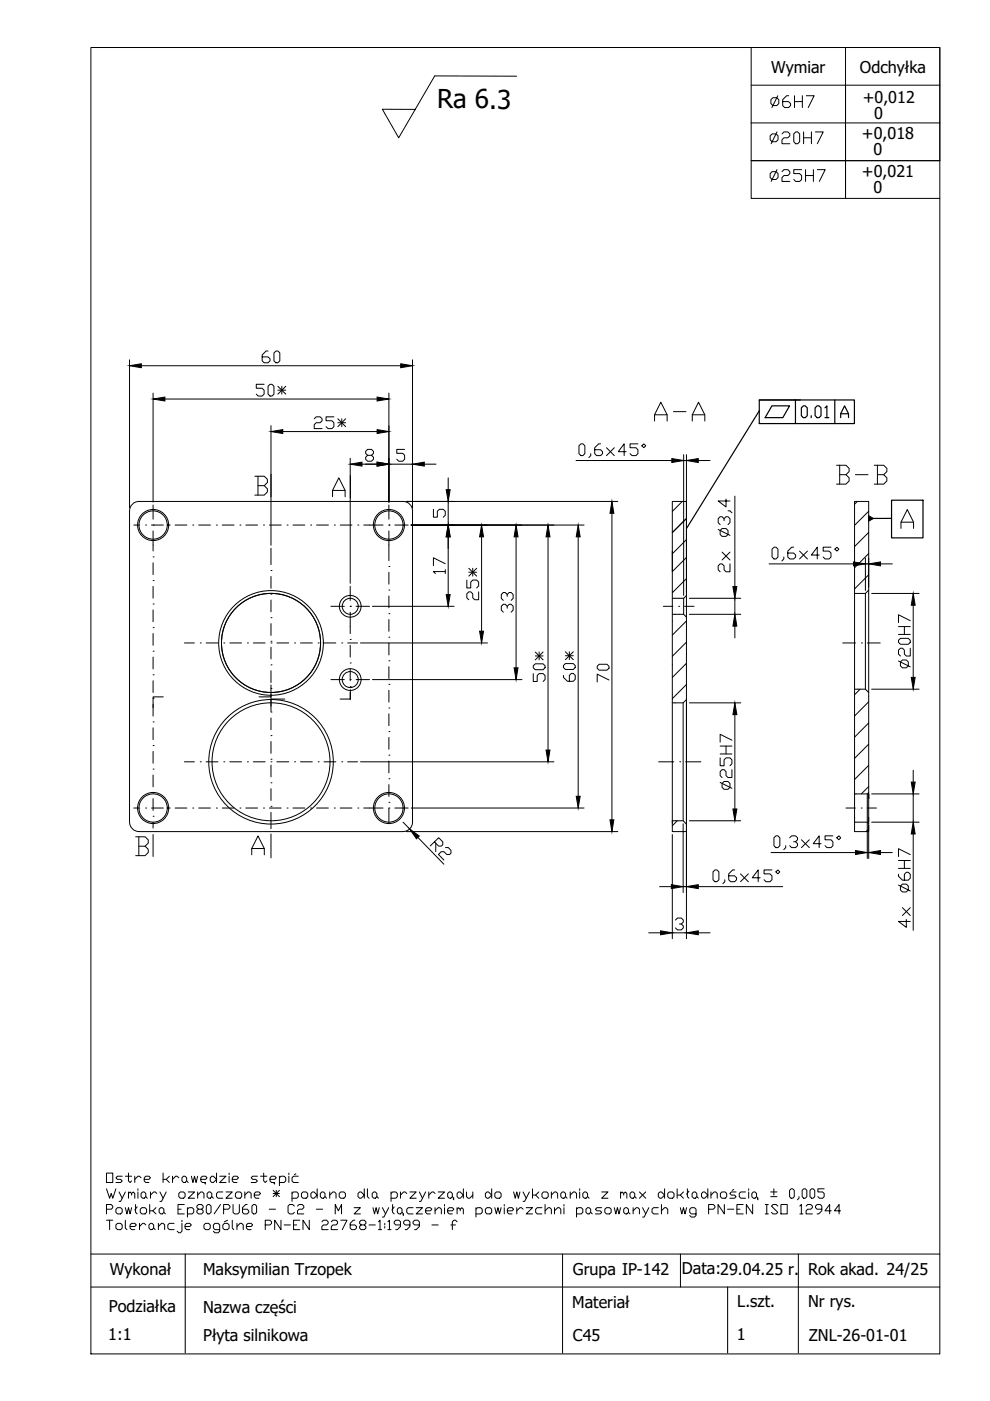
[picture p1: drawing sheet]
<svg xmlns="http://www.w3.org/2000/svg" width="210mm" height="297mm" viewBox="0 0 210 297" stroke-linecap="round" stroke-linejoin="round" font-family="sans-serif">
<!-- layer: tabelka -->
<g fill="none" stroke="#000" stroke-width=".21">
<path d="M159.3 10.1v16M159.3 18.1h40M179.3 18.1v24M179.3 10.1v24M159.3 26.1v8h40h-40M159.3 26.1h40M19.3 272.9h180M19.3 265.9h180M39.3 265.9v21M119.3 265.9v21M144.3 265.9v7M154.3 272.9v14"/>
<path d="M169.3 265.9v21"/>
</g>
<!-- layer: kontury -->
<path d="M19.3 10.1h180v277h-180zM142.5 130.2h.7M142.5 126.8h.7M145.5 126.3l-.6 .5v3.4l.6 .6M181.2 174.3h.3M181.2 168.3h.3M184.2 168l-.3 .3v6l.3 .3" fill="none" stroke="#000" stroke-width=".21"/>
<!-- layer: 0 -->
<g fill="none" stroke="#000" stroke-width=".21">
<path d="M199.3 10.1v24M159.3 34.1v8h40M179.3 34.1v8M142.5 117.4v-11.1h3v11.5M142.5 116.8v4.4M143.2 126.8h.8M143.2 130.2h.8M181.2 125.8h.7M184.2 125.1l-.7 .7v20.3l.7 .7M142.5 149h2.3M145.5 148.3l-.7 .7v25l.7 .7M181.2 146.1h2.3"/>
<path d="M144.8 174h-2.3v.5M181.2 173.3v.3M181.5 168.3h2.4M181.5 174.3h2.4M184.2 168.3v1v-1M184.2 173.3v1"/>
<circle cx="32.5" cy="111.3" r="3.3"/>
<circle cx="82.5" cy="111.3" r="3.3"/>
<circle cx="57.5" cy="136.3" r="11.1"/>
<circle cx="57.5" cy="136.3" r="10.5"/>
<circle cx="32.5" cy="171.3" r="3.3"/>
<circle cx="57.5" cy="161.5" r="13.2"/>
<circle cx="82.5" cy="171.3" r="3.3"/>
</g>
<!-- layer: opis -->
<g fill="none" stroke="#000" stroke-width=".21">
<path d="M22.6 248.7h1.3v2h-1.3zM22.6 252l.6 2 .4-1 .3 1 .7-2M22.6 256.4h1l.3-.4v-.3l-.3-.3h-1v2M22.6 258.7h1.3M23.2 258.7v2M24.6 256.4l.3-.4h.7l.3 .4v.6l-.3 .4h-.7l-.3-.4zM24.6 259.7l.3-.3h.7l.3 .3v.7l-.3 .3h-.7l-.3-.3zM25.2 252.7l.7 1.3M25.9 249.4h-1l-.3 .3 .3 .3h.7l.3 .4-.3 .3h-1M26.6 252.7l-1 2h-.4M26.6 256l.3 1.4 .3-1.4 .4 1.4 .3-1.4M26.6 258.7v1.7l.3 .3"/>
<path d="M26.6 249.4h1.3M27.2 248.7v1.7l.4 .3 .3-.3M27.2 253l.4-.3 .3 .3v.4M27.2 252.7v1.3M27.9 253l.3-.3 .4 .3v1M28.6 249.4v1.3M28.7 255.4v1.6l.4 .4M29.1 255.9l-.5 .6M29.2 252v.4M29.2 252.7v1.3M29.6 259.4v1.3M29.7 256.4l.4-.4h.6l.4 .4v.6l-.4 .4h-.6l-.4-.4z"/>
<path d="M29.9 249.7l-.3-.3h-.4l-.6 .6M29.9 253l.3-.3h.4l.3 .3v.7l-.3 .3h-.4l-.3-.3zM30.6 250h1l.3-.3-.3-.3h-.7l-.3 .3v.7l.3 .3h.7M30.9 259.7l-.3-.3h-.4l-.6 .6M30.9 253.7l.3 .3M31.7 255.4v2M31.9 259.4h.3l.4 .3v.7l-.4 .3h-.3l-.3-.3v-.7zM31.9 252.7v1.3M32.4 256.7l.7 .7M33.1 256l-.7 .7h-.7M33.2 253l-.3-.3h-.3l-.7 .7M33.6 259.4v1.3"/>
<path d="M33.7 256.4l.4-.4h.3l.3 .4v.6l-.3 .4h-.3l-.4-.4zM33.9 252.7l.7 1.3M34.6 248.7v2M34.7 257l.4 .4M35.2 252.7l-1 2h-.3M35.2 250l.7 .7M35.9 249.4l-.7 .6h-.6M36.6 249.4v1.3M36.9 259.4h-1l-.3 .3v.7l.3 .3h1M37.7 256.4h.7M37.9 249.7l-.3-.3h-.4l-.6 .6M37.9 253l.3-.3h.7l.3 .3v.7l-.3 .3h-.7l-.3-.3z"/>
<path d="M38.6 249.7l.3-.3h.3l.4 .3v.7l-.4 .3h-.3l-.3-.3zM38.6 259.4v1.6l-.4 .4h-.3l-.3-.4M38.6 258.7v.3M39.1 255.4h-1.4v2h1.4M39.6 250.4l.3 .3M39.7 256.4l.4-.4h.6l.4 .4v.6l-.4 .4h-1M39.7 256v2M39.9 252.7h1.3l-1.3 1.3h1.3M40.6 249.4l.3 1.3 .3-1.3 .4 1.3 .3-1.3M41.9 253.4l.7-.7h.3l.3 .3v1M41.9 252.7v1.3M42.1 256.4l-.4-.4v-.3l.4-.3h.6l.4 .3v.3l-.4 .4h-.6l-.4 .3v.3l.4 .4h.6l.4-.4v-.3l-.4-.3"/>
<path d="M42.6 250h1l.3-.3-.3-.3h-.7l-.3 .3v.7l.3 .3h.7l-.2 .2 .2 .1M43.6 259.4h.6l.4 .3v.7l-.4 .3h-.6l-.4-.3v-.7zM43.7 255.7l.4-.3h.3l.3 .3v1.3l-.3 .4h-.3l-.4-.4zM43.9 253l.3-.3h.4l.3 .3v.7l-.3 .3h-.4l-.3-.3zM44.6 249.7l.3-.3h.3l.7 .6-.7 .7h-.3l-.3-.3zM44.9 253.7l.3 .3M45.9 248.7v2M46.6 249.4h1.3l-1.3 1.3h1.3M46.7 255.4l-1.3 2M47.2 252.7h-1l-.3 .3v.7l.3 .3h1M47.4 256.4h1l.3-.4v-.3l-.3-.3h-1v2M47.6 259.4h.6l.4 .3v.7l-.4 .3h-.6l-.4-.3v-.7z"/>
<path d="M47.9 252.7h1.3l-1.3 1.3h1.3M48.2 258.7l-.6 .3M48.6 248.7v.3M48.6 249.4v1.3M49.2 250h1l.4-.3-.4-.3h-.6l-.4 .3v.7l.4 .3h.6M49.2 258.7v1.7l.4 .3M49.4 255.4v1.6l.3 .4h.7l.3-.4v-1.6M49.9 253l.3-.3h.7l.3 .3v.7l-.3 .3h-.7l-.3-.3zM50.2 259.4v1.3M51.9 253.4l.7-.7h.3l.3 .3v1M51.9 252.7v1.3M52.4 255.4h-.3l-.7 .6v1l.3 .4h.7l.3-.4v-.3l-.3-.3h-1"/>
<path d="M53.4 255.7l.3-.3h.4l.3 .3v1.3l-.3 .4h-.4l-.3-.4zM53.9 253.4h1l.3-.4-.3-.3h-.7l-.3 .3v.7l.3 .3h.7M54.6 249.4h-1l-.4 .3 .4 .3h.6l.4 .4-.4 .3h-1M55.2 249.4h1.4M55.9 248.7v1.7l.3 .3 .4-.3M56.2 259.7h1l.4-.3v-.4l-.4-.3h-1v2M57.1 256.4h1.3M57.2 250h1l.4-.3-.4-.3h-.6l-.4 .3v.7l.4 .3h.6l-.1 .2 .1 .1M57.9 253h1.3M57.9 252.4l1.3 1.3M58.6 252.4v1.3M59.2 249.7l.4-.3h.6l.4 .3v.7l-.4 .3h-1"/>
<path d="M59.2 249.4v2M59.2 252.4l-1.3 1.3M59.6 258.7v2l-1.4-2v2M60.2 259.7h1.4M61.2 248.7v.3M61.2 249.4v1.3M61.9 253l.3-.3h.7l.3 .3v.7l-.3 .3h-1M61.9 252.7v2M62.2 259.7h.7M62.4 255.7l-.3-.3h-.7l-.3 .3v1.3l.3 .4h.7l.3-.4M62.7 248.9l-.3 .1M63.1 255.7l.3-.3h.7l.3 .3v.3l-.3 .4h-.7l-.3 .3v.7h1.3"/>
<path d="M63.2 249.4h-1l-.3 .3v.7l.3 .3h1M63.6 258.7h-1.4v2h1.4M63.9 253l.3-.3h.7l.3 .3v.7l-.3 .3h-.7l-.3-.3zM65.6 258.7v2l-1.4-2v2M65.9 253l.3-.3h.4l.6 .7-.6 .6h-.4l-.3-.3zM67.1 256.4h1.3M67.2 252v2M67.9 253l.3-.3h.4l.3 .3v.7l-.3 .3h-.4l-.3-.3zM68.2 259l.4-.3h.6l.4 .3v.4l-.4 .3h-.6l-.4 .3v.7h1.4M68.9 253.7l.3 .3M69.9 253.4l.7-.7h.3l.3 .3v1M69.9 252.7v1.3"/>
<path d="M70.2 259l.4-.3h.6l.4 .3v.4l-.4 .3h-.6l-.4 .3v.7h1.4M71.1 257.4v-2l.6 1.3 .7-1.3v2M71.9 253l.3-.3h.7l.3 .3v.7l-.3 .3h-.7l-.3-.3zM72.2 258.7h1.4l-1 2M75.1 256h1.3l-1.3 1.4h1.3M75.2 258.7h-.3l-.7 .7v1l.4 .3h.6l.4-.3v-.4l-.4-.3h-1M75.9 253l.3-.3h.4l.6 .7-.6 .6h-.4l-.3-.3zM76.6 259.7l-.4-.3v-.4l.4-.3h.6l.4 .3v.4l-.4 .3h-.6l-.4 .3v.4l.4 .3h.6l.4-.3v-.4l-.4-.3M77.2 252v2M77.9 252v1.7l.3 .3M78.2 259.7h1.4M78.9 253l.3-.3h.4l.3 .3v.7l-.3 .3h-.4l-.3-.3z"/>
<path d="M79.1 256l.3 1.4 .3-1.4 .4 1.4 .3-1.4M79.9 253.7l.3 .3M80.2 259l.4-.3v2M81.1 256l.6 1.4M81.6 259.4v.3M82.2 259l.4-.3v2M82.4 256l-1 2h-.3M82.9 253l.3-.3h.7l.3 .3v.7l-.3 .3h-1M82.9 252.7v2M83.2 255.4v1.6l.4 .4M83.6 255.9l-.5 .6M84.2 256.4l.4-.4h.3l.3 .4v.6l-.3 .4h-.3l-.4-.4z"/>
<path d="M84.9 259.7h-1l-.3-.3v-.4l.3-.3h.7l.3 .3v1l-.7 .7h-.3M84.9 252.7v1.3M85.2 257l.4 .4-.2 .1 .2 .2M86.2 253l-.3-.3h-.3l-.7 .7M86.9 252.7h1.3l-1.3 1.3h1.3M86.9 259.7h-1l-.3-.3v-.4l.3-.3h.7l.3 .3v1l-.7 .7h-.3M87.6 256h-1l-.4 .4v.6l.4 .4h1M88.2 256h1.4l-1.4 1.4h1.4M88.9 259.7h-1l-.3-.3v-.4l.3-.3h.7l.3 .3v1l-.7 .7h-.3M88.9 252.7l.7 1.3M90.2 252.7l-1 2h-.3M90.2 256.7h1l.4-.3-.4-.4h-.6l-.4 .4v.6l.4 .4h.6"/>
<path d="M90.9 252.7v1.3M91.6 259.7h1.3M92.2 253l-.3-.3h-.3l-.7 .7M92.2 256.7l.7-.7h.3l.4 .4v1M92.2 256v1.4M92.9 252.7h1.3l-1.3 1.3h1.3M94.2 255.4v.3M94.2 256v1.4M94.9 253l.3-.3h.4l.3 .3v.7l-.3 .3h-.4l-.3-.3zM94.9 256.7h1l.3-.3-.3-.4h-.7l-.3 .4v.6l.3 .4h.7M95.6 259.7h1M95.9 253.7l.3 .3-.1 .2 .1 .2"/>
<path d="M96.9 253l.3-.3h.4l.6 .7-.6 .6h-.4l-.3-.3zM96.9 256.4l.3-.4 .4 .4v.3M96.9 259l-.3-.3h-.4l-.3 .3v1.7M96.9 256v1.4M97.6 256.4l.3-.4 .3 .4v1M98.2 252v2M98.9 252.7v1l.3 .3h.4l.6-.6M100.2 252.7v1.3M100.9 256.4l.3-.4h.7l.3 .4v.6l-.3 .4h-1M100.9 256v2M102.9 253l.3-.3h.4l.6 .7-.6 .6h-.4l-.3-.3zM102.9 256.4l.3-.4h.7l.3 .4v.6l-.3 .4h-.7l-.3-.4z"/>
<path d="M104.2 252v2M104.9 253l.3-.3h.7l.3 .3v.7l-.3 .3h-.7l-.3-.3zM104.9 256l.3 1.4 .4-1.4 .3 1.4 .3-1.4M106.9 255.4v.3M106.9 256v1.4M107.6 256.7h1l.3-.3-.3-.4h-.7l-.3 .4v.6l.3 .4h.7M108.9 252.7l.3 1.3 .4-1.3 .3 1.3 .3-1.3M109.6 256v1.4M110.9 256.4l-.3-.4h-.4l-.6 .7M110.9 252.7l.7 1.3M111.6 256h1.3l-1.3 1.4h1.3M112.2 252.7l-1 2h-.3"/>
<path d="M112.9 252v2M113.6 253.4l.6 .6M114.2 252.7l-.6 .7h-.7M114.9 253l.3-.3h.7l.3 .3v.7l-.3 .3h-.7l-.3-.3zM114.9 256h-1l-.3 .4v.6l.3 .4h1M115.6 256.7l.6-.7h.4l.3 .4v1M115.6 255.4v2M116.9 253.4l.7-.7h.3l.3 .3v1M116.9 252.7v1.3M117.6 256.7l.6-.7h.4l.3 .4v1M117.6 256v1.4M118.9 253l.3-.3h.4l.3 .3v.7l-.3 .3h-.4l-.3-.3z"/>
<path d="M119.6 255.4v.3M119.6 256v1.4M119.9 253.7l.3 .3M120.9 253.4l.7-.7h.3l.3 .3v1M120.9 252.7v1.3M122.2 256.4l.4-.4h.6l.4 .4v.6l-.4 .4h-1M122.2 256v2M122.9 252v.4M122.9 252.7v1.3M123.6 253l.3-.3h.3l.4 .3v.7l-.4 .3h-.3l-.3-.3zM124.2 256.4l.4-.4h.3l.3 .4v.6l-.3 .4h-.3l-.4-.4zM124.6 253.7l.3 .3"/>
<path d="M125.2 257l.4 .4M127.6 252.7h1.3l-1.3 1.3h1.3M127.6 256h-1l-.4 .4 .4 .3h.6l.4 .3-.4 .4h-1M128.2 256.4l.4-.4h.6l.4 .4v.6l-.4 .4h-.6l-.4-.4zM130.2 256l.4 1.4 .3-1.4 .3 1.4 .4-1.4M131.6 253l.3-.3 .3 .3v.4M131.6 252.7v1.3M132.2 253l.4-.3 .3 .3v1M132.2 256.4l.4-.4h.3l.3 .4v.6l-.3 .4h-.3l-.4-.4zM133.2 257l.4 .4M133.6 253l.3-.3h.3l.4 .3v.7l-.4 .3h-.3l-.3-.3zM134.2 256.7l.7-.7h.3l.4 .4v1"/>
<path d="M134.2 256v1.4M134.6 253.7l.3 .3M135.6 252.7l1.3 1.3M136.2 256l.7 1.4M136.9 252.7l-1.3 1.3M137.6 256l-1 2h-.4M139.6 253l.3-.3h.3l.7 .7-.7 .6h-.3l-.3-.3zM139.6 256h-1l-.4 .4v.6l.4 .4h1M140.2 256.7l.7-.7h.3l.4 .4v1M140.2 255.4v2M140.9 252v2M141.6 253l.3-.3h.7l.3 .3v.7l-.3 .3h-.7l-.3-.3z"/>
<path d="M143.6 252v2M144.2 256l.4 1.4 .3-1.4 .3 1.4 .4-1.4M144.2 253.4l.7 .6M144.9 252.7l-.7 .7h-.6M145.7 252v1.7l.4 .3M146.1 252.5l-.5 .7M146.7 253l.4-.3h.3l.3 .3v.7l-.3 .3h-.3l-.4-.3zM147.6 257.4h-1l-.4-.4v-.6l.4-.4h.6l.4 .4v1.3l-.4 .3h-.6l-.4-.3M147.7 253.7l.4 .3M148.7 253l.4-.3h.3l.7 .7-.7 .6h-.3l-.4-.3zM150.1 252v2M150.2 256.4h1l.4-.4v-.3l-.4-.3h-1v2"/>
<path d="M150.7 253.4l.7-.7h.3l.4 .3v1M150.7 252.7v1.3M152.7 253l.4-.3h.6l.4 .3v.7l-.4 .3h-.6l-.4-.3zM153.6 255.4v2l-1.4-2v2M154.2 256.4h1.4M155.6 252.2l-.4 .2M156.1 252.7h-1l-.4 .3 .4 .4h.6l.4 .3-.4 .3h-1M156.2 256.4h.7M157.6 255.4h-1.4v2h1.4M158.1 252.7h-1l-.4 .3v.7l.4 .3h1M158.7 252v.4M158.7 252.7v1.3"/>
<path d="M159.4 253l.3-.3h.4l.3 .3v.7l-.3 .3h-.4l-.3-.3zM159.6 255.4v2l-1.4-2v2M160.4 253.7l.3 .3-.1 .2 .1 .2M162.2 257.4h.7M162.2 255.4h.7M162.6 255.4v2M163.4 253.7h1.3M163.4 252.7h1.3M164.1 252v1.4M164.9 255.7l-.3-.3h-.7l-.3 .3 1.3 1.3-.3 .4h-.7l-.3-.4M165.6 255.4h1.3v2h-1.3zM167.4 252.4l.3-.4h.4l.3 .4v1.3l-.3 .3h-.4l-.3-.3z"/>
<path d="M169.4 253.7v.3l-.3 .4M169.6 255.7l.3-.3v2M169.6 257.4h.6M170.1 252.4l.3-.4h.3l.4 .4v1.3l-.4 .3h-.3l-.3-.3zM170.9 255.7l.3-.3h.7l.3 .3v.3l-.3 .4h-.7l-.3 .3v.7h1.3M171.7 252.4l.4-.4h.3l.3 .4v1.3l-.3 .3h-.3l-.4-.3zM174.2 256.4h-1l-.3-.4v-.3l.3-.3h.7l.3 .3v1l-.6 .7h-.4M174.7 252h-1.3v.7h1l.3 .3v.7l-.3 .3h-.7l-.3-.3M176.2 256.7h-1.3l1-1.3v2M178.2 256.7h-1.3l1-1.3v2M27.6 260h1l.3-.3-.3-.3h-.7l-.3 .3v.7l.3 .3h.7M32.6 260.4l.3 .3"/>
<path d="M33.6 260l.6-.6h.4l.3 .3v1M39.2 260h1l.4-.3-.4-.3h-.6l-.4 .3v.7l.4 .3h.6M46.6 260.7h-1l-.4-.3v-.7l.4-.3h.6l.4 .3v1.3l-.4 .4h-.6l-.4-.4M50.2 260l.7-.6h.3l.4 .3v1M52.2 260h1l.4-.3-.4-.3h-.6l-.4 .3v.7l.4 .3h.6M80.2 260.7h.7M81.6 260v.4M82.2 260.7h.7"/>
</g>
<!-- layer: Visible (ANSI) -->
<g fill="none" stroke="#000" stroke-width=".21">
<path d="M142.5 117.4v58.9h3v-58.5M181.2 106.3h3v70h-3zM144 130.2h.9M144 126.8h.9M181.9 125.8h1.6M27.5 174.3v-66a1.99 1.99 0 0 1 2-2h56a1.99 1.99 0 0 1 2 2v66M27.5 174.3a1.99 1.99 0 0 0 2 2h56a2.01 2.01 0 0 0 2-2"/>
<circle cx="32.5" cy="111.3" r="3"/>
<circle cx="82.5" cy="111.3" r="3"/>
<circle cx="57.5" cy="136.3" r="10.5"/>
<circle cx="74.3" cy="128.5" r="2.3"/>
<circle cx="74.3" cy="128.5" r="1.7"/>
<circle cx="74.3" cy="144.1" r="2.3"/>
<circle cx="74.3" cy="144.1" r="1.7"/>
<circle cx="32.5" cy="171.3" r="3"/>
<circle cx="57.5" cy="161.5" r="12.5"/>
<circle cx="82.5" cy="171.3" r="3"/>
</g>
<!-- layer: Hatch (ANSI) -->
<g fill="none" stroke="#000" stroke-width=".21">
<path d="M144.7 106.3l-2.2 2.1M145.5 118.2l-3 3M145.5 114.4l-3 3M145.5 109.9l-3 3M181.8 106.3l-.6 .6M184.2 117.4l-3 3M184.2 112.9l-3 3M184.2 108.4l-3 3M145.5 136.2l-3 2.9M145.5 131.7l-3 3M145.5 122.7l-3 3M184.2 121.9l-3 3"/>
<path d="M145.5 145.1l-3 3M145.5 140.6l-3 3M182.4 146.1l-1.2 1.2M184.2 157.8l-3 3M184.2 153.3l-3 3M184.2 148.8l-3 3M143.6 174l-1.1 1.1M184.2 175.7l-.6 .6M184.2 166.8l-1.6 1.5M184.2 162.3l-3 3"/>
</g>
<!-- layer: wymiary -->
<g fill="none" stroke="#000" stroke-width=".21">
<path d="M109.5 16.2l-17.3-.1-7.7 13.1-3.4-6h6.9M27.5 76.3v31.4M30 77.5h55M87.5 76.3v31.4M32.5 83.4v23M35 84.6h45M57.5 90.3v25.3M60 91.5h20M74.3 97.2v26.5M76.8 98.4h3.2M77.9 96.5l-.4-.4v-.4l.4-.4h.9l.4 .4v.4l-.4 .4h-.9l-.4 .5v.4l.4 .4h.9l.4-.4v-.4l-.4-.5M82.5 83.4v23"/>
<path d="M82.5 98.4h5M85.8 95.3h-1.7v.8h1.3l.4 .4v.9l-.4 .4h-.9l-.4-.4M90 98.4h2.5M122.1 97.6h20.3M144.9 96.4v29.8M144.9 97.6h.6M145.5 96.4v29.2M148.1 97.6h2.4M86.1 106.3h44.9M87.2 111.3h36.6M95 101.3v2.5M95 113.8v12.3"/>
<path d="M102.1 113.8v20M109.4 113.8v27.8M116.2 113.8v45.2M122.6 113.8v55M129.7 108.8v65M155.8 105.2v19.2M163.1 119.6h17.9M163.7 116.4l.4-.4h.4l.4 .4v1.7l-.4 .4h-.4l-.4-.4zM166.2 118.1v.4l-.4 .4M168.3 116h-.4l-.9 .8v1.3l.4 .4h.9l.4-.4v-.4l-.4-.4h-1.3M169.5 116.8l1.7 1.7M171.2 116.8l-1.7 1.7"/>
<path d="M173.7 117.7h-1.7l1.3-1.7v2.5M176.2 116h-1.7v.8h1.3l.4 .5v.8l-.4 .4h-.9l-.4-.4M177.4 116l.5 .4-.5 .4-.4-.4zM183.5 118.3v6.9M183.5 119.6h.7M184.2 118.3v6.2M186.7 119.6h2.5M191 112v-1.3l1.4-2.7 1.3 2.7v1.3M191 110.7h2.7M76.4 136.3h27M79 128.6h17.3M146.2 126.8h10.9"/>
<path d="M146.2 130.2h10.9M155.8 126.8v3.4M155.8 132.8v2.5M184.8 125.8h10.1M193.6 128.3v15.3M79 144.1h31.7M145.5 148.9v50.1M146.2 149h10.9M155.8 151.5v20M184.8 146.1h10.1M76.4 161.5h41M85.5 174.3l1.4 1.5"/>
<path d="M86.1 176.3h44.9M87.2 171.3h36.6M88.6 177.5l5.5 5.7M92.1 178.5l.9 .9h.6l.3-.3v-.6l-.9-.9-1.8 1.8M92.4 178.8v1.7M94.5 179.7h.5l.6 .6v.6l-.3 .3h-.6l-.6-.6h-.5l-.6 .6 1.1 1.1M142.5 176.9v22.1M144.8 174.6v14.6M146.2 174h10.9M183.9 174.3v7.7M184.2 174.9v7.1M184.8 174.3h10.1"/>
<path d="M184.8 168.3h10.1M193.6 163.3v2.5M193.6 168.3v6M193.6 176.8v20.4M137.5 197.8h2.5M139.8 188h2.5M142.5 197.8h3M143.2 195.1l.4-.5h.9l.4 .5v.4l-.4 .4h-.5M144.5 195.9l.4 .4v.4l-.4 .5h-.9l-.4-.5M144.8 188h.7M148.1 197.8h2.4M148.1 188h17.9"/>
<path d="M151.2 184.9l.4-.5h.4l.4 .5v1.6l-.4 .4h-.4l-.4-.4zM153.7 186.5v.4l-.4 .5M155.8 184.4h-.5l-.8 .9v1.2l.4 .4h.9l.4-.4v-.4l-.4-.4h-1.3M157 185.3l1.7 1.6M158.7 185.3l-1.7 1.6M161.2 186.1h-1.7l1.3-1.7v2.5M163.5 180.8h17.9M163.7 184.4h-1.7v.9h1.2l.5 .4v.8l-.5 .4h-.8l-.4-.4M164.5 184.9l.4-.5 .4 .5-.4 .4zM183.9 180.8h.3M186.7 180.8h2.5"/>
</g>
<!-- layer: osie -->
<g fill="none" stroke="#000" stroke-width=".21">
<path d="M28.4 111.3h1.2M30.9 111.3h.1M32.1 111.3h2.5M32.5 111.3h.1M32.5 118.1h.1M32.5 107.1v3M32.5 112.6v4.2M32.5 119.3v2.5M35.9 111.3h.1M37.1 111.3h2.5M40.9 111.3h.1M42.1 111.3h2.5"/>
<path d="M45.9 111.3h.1M47.1 111.3h2.5M50.9 111.3h.1M52.1 111.3h2.5M55.9 111.3h.1M57.1 111.3h2.5M57.5 116.2v3.5M60.9 111.3h.1M62.1 111.3h2.5M65.9 111.3h.1M67.1 111.3h2.5M70.9 111.3h.1"/>
<path d="M72.1 111.3h2.5M75.9 111.3h.1M77.1 111.3h4.1M82.5 111.3h.1M82.5 107.1v3M82.5 112.6v6.3M83.7 111.3h2.9M32.5 138.1h.1M32.5 133.1h.1M32.5 128.1h.1M32.5 123.1h.1M32.5 124.3v2.5"/>
<path d="M32.5 129.3v2.5M32.5 134.3v2.5M32.5 139.3v2.5M39.1 136.3h2.1M42.5 136.3h.1M43.7 136.3h2.5M47.5 136.3h.1M48.7 136.3h2.5M52.5 136.3h.1M53.7 136.3h2.5M57.5 136h.1M57.5 131h.1"/>
<path d="M57.5 126h.1M57.5 121h.1M57.5 136.3h.1M57.5 122.2v2.5M57.5 127.2v2.5M57.5 132.2v2.5M57.5 137.2v2.5M58.7 136.3h2.5M62.5 136.3h.1M63.7 136.3h2.5M67.5 136.3h.1M68.7 136.3h2.5"/>
<path d="M70.2 128.6h2.8M72.5 136.3h.1M73.7 136.3h2.1M74.3 128.6h.1M74.3 135.6h.1M74.3 124.3v3M74.3 129.8v4.5M74.3 136.8v2.5M75.5 128.6h2.8M82.5 135.1h.1M82.5 130.1h.1M82.5 125.1h.1"/>
<path d="M82.5 120.1h.1M82.5 121.4v2.5M82.5 126.4v2.5M82.5 131.4v2.5M82.5 136.4v2.5M140.6 128.6h2.1M143.9 128.6h.1M145.2 128.6h2M178.7 136.3h2.7M182.6 136.3h.1M183.9 136.3h2.7M32.5 158.1h.1"/>
<path d="M32.5 153.1h.1M32.5 148.1h.1M32.5 143.1h.1M32.5 144.3v2.5M32.5 149.3v2.5M32.5 154.3v2.5M32.5 159.3v2.5M57.5 156h.1M57.5 151h.1M57.5 146h.1M57.5 141h.1M57.5 142.2v2.5"/>
<path d="M57.5 147.2v2.5M57.5 152.2v2.5M57.5 157.2v2.5M70.2 144.1h2.8M74.3 145.6h.1M74.3 140.6h.1M74.3 144.1h.1M74.3 141.8v2.5M74.3 146.8v1.5M75.5 144.1h2.8M82.5 155.1h.1M82.5 150.1h.1"/>
<path d="M82.5 145.1h.1M82.5 140.1h.1M82.5 141.4v2.5M82.5 146.4v2.5M82.5 151.4v2.5M82.5 156.4v2.5M28.4 171.3h1.2M30.9 171.3h.1M32.1 171.3h2.5M32.5 173.1h.1M32.5 168.1h.1M32.5 163.1h.1"/>
<path d="M32.5 164.3v2.5M32.5 169.3v2.5M32.5 174.3v1.3M35.9 171.3h.1M37.1 171.3h2.5M39.1 161.5h2.1M40.9 171.3h.1M42.1 171.3h2.5M42.5 161.5h.1M43.7 161.5h2.5M45.9 171.3h.1M47.1 171.3h2.5"/>
<path d="M47.5 161.5h.1M48.7 161.5h2.5M50.9 171.3h.1M52.1 171.3h2.5M52.5 161.5h.1M53.7 161.5h2.5M55.9 171.3h.1M57.1 171.3h2.5M57.5 171h.1M57.5 166h.1M57.5 161h.1M57.5 161.5h.1"/>
<path d="M57.5 162.2v2.5M57.5 167.2v2.5M57.5 172.2v3.5M58.7 161.5h2.5M60.9 171.3h.1M62.1 171.3h2.5M62.5 161.5h.1M63.7 161.5h2.5M65.9 171.3h.1M67.1 171.3h2.5M67.5 161.5h.1M68.7 161.5h2.5"/>
<path d="M70.9 171.3h.1M72.1 171.3h2.5M72.5 161.5h.1M73.7 161.5h2.1M75.9 171.3h.1M77.1 171.3h4.1M82.5 170.1h.1M82.5 165.1h.1M82.5 160.1h.1M82.5 171.3h.1M82.5 161.4v2.5M82.5 166.4v2.5"/>
<path d="M82.5 171.4v3.2M83.7 171.3h2.9M139.7 161.5h3.2M144.1 161.5h.1M145.4 161.5h3.2M179.4 171.3h2M182.6 171.3h.1M183.9 171.3h1.9"/>
</g>
<g fill="none" stroke="#000" stroke-width=".21">
<path d="M54 101h2l.7 .6v.7l-.7 .7M54.7 103h1.3l.7 .6v.7l-.7 .7h-2M54.7 101v4M57.5 100.5v4.9M70.5 105.3v-1.3l1.3-2.7 1.4 2.7v1.3M70.5 104h2.7M74.3 100.8v4.8M34.6 147.8h-2.1v2.2M57.5 145.2v2.6h-2.6M60.4 148.2h-2.9v2.7M74.3 146.2v2h-2.2M28.8 177.4h2l.6 .7v.6l-.6 .7"/>
<path d="M29.4 179.4h1.4l.6 .7v.6l-.6 .7h-2M29.4 177.4v4M32.5 176.9v4.7M53.4 179.9h2.6M57.5 176.8v5.1M53.4 181.2v-1.3l1.3-2.7 1.3 2.7v1.3"/>
</g>
<!-- layer: wymiary -->
<g fill="#000" stroke="#000" stroke-width=".21">
<path d="M27.5 77.5l2.5-.4v.9zM85 77.1l2.5 .4-2.5 .5zM32.5 84.6l2.5-.4v.8zM57.5 91.5l2.5-.4v.8zM74.3 98.4l2.5-.4v.8zM80 98l2.5 .4-2.5 .4zM80 84.2l2.5 .4-2.5 .4zM80 91.1l2.5 .4-2.5 .4zM87.5 98.4l2.5-.4v.8zM142.4 97.2l2.5 .4-2.5 .5zM145.5 97.6l2.6-.4v.9zM95 111.3l.4 2.5h-.8z"/>
<path d="M94.6 103.8h.8l-.4 2.5zM102.1 111.3l.4 2.5h-.8zM109.4 111.3l.4 2.5h-.8zM116.2 111.3l.4 2.5h-.8zM122.6 111.3l.4 2.5h-.8zM129.7 106.3l.5 2.5h-.9zM181 119.1l2.5 .5-2.5 .4zM184.2 109.3l1 .6-1 .6zM184.2 119.6l2.5-.5v.9zM94.6 126.1h.8l-.4 2.5zM101.7 133.8h.8l-.4 2.5zM155.8 130.2l.4 2.6h-.8z"/>
<path d="M155.4 124.4h.8l-.4 2.4zM193.6 125.8l.4 2.5h-.8zM109 141.6h.8l-.4 2.5zM115.8 159h.8l-.4 2.5zM155.8 149l.4 2.5h-.8zM193.2 143.6h.8l-.4 2.5zM86.9 175.8l2 1.5-.6 .5zM122.2 168.8h.8l-.4 2.5zM129.3 173.8h.9l-.5 2.5zM155.4 171.5h.8l-.4 2.5zM193.2 165.8h.8l-.4 2.5zM193.6 174.3l.4 2.5h-.8z"/>
<path d="M140 197.4l2.5 .4-2.5 .4zM142.3 187.6l2.5 .4-2.5 .4zM145.5 197.8l2.6-.4v.8zM145.5 188l2.6-.4v.8zM181.4 180.3l2.5 .5-2.5 .4zM184.2 180.8l2.5-.5v.9z"/>
</g>
<g fill="none" stroke="#000" stroke-width=".25">
<path d="M161 84.8h20.2v5h-20.2zM161 84.8h8.7M161 87.1l-15.5 25M163.7 86h3.7l-1.4 2.5h-3.8zM168.7 84.8v5M169.9 86.5l.4-.5h.4l.5 .5v1.6l-.5 .4h-.4l-.4-.4zM172 88.1v.4M173.2 86h.5l.4 .5v1.6l-.4 .4h-.5l-.4-.4v-1.6zM174.9 86.5l.4-.5v2.5M174.9 88.5h.8M177 84.8v5M178.2 88.5v-.8l.9-1.7 .8 1.7v.8"/>
<path d="M178.2 87.7h1.7M189 106.1h6.7v7.9h-6.7zM189 109.9h-4.8"/>
</g>
<text font-size="7.9" x="137.6" y="90.7">A-A</text>
<text font-size="7.5" x="176" y="103.7">B-B</text>
<g font-size="6.2">
<text x="161.9" y="39.9">25H7</text>
<text x="54.3" y="78.3">60</text>
<text x="53.3" y="85.4">50*</text>
<text x="121.4" y="98.1">0,6x45°</text>
<text x="155.9" y="122.4" transform="rotate(-90 155.9 122.4)">2x 3,4</text>
<text x="130.2" y="145.7" transform="rotate(-90 130.2 145.7)">70</text>
<text x="163" y="181.3">0,3x45°</text>
</g>
<g font-size="5.7">
<text x="162.3" y="24">6H7</text>
<text x="161.9" y="31.7">20H7</text>
<text x="65.3" y="92.1">25*</text>
<text x="95.2" y="122.8" transform="rotate(-90 95.2 122.8)">17</text>
<text x="102.3" y="128.4" transform="rotate(-90 102.3 128.4)">25*</text>
<text x="109.7" y="130.9" transform="rotate(-90 109.7 130.9)">33</text>
<text x="194" y="142.9" transform="rotate(-90 194 142.9)">20H7</text>
<text x="116.4" y="145.7" transform="rotate(-90 116.4 145.7)">50*</text>
<text x="122.8" y="145.7" transform="rotate(-90 122.8 145.7)">60*</text>
<text x="155.9" y="168.6" transform="rotate(-90 155.9 168.6)">25H7</text>
<text x="194" y="197.9" transform="rotate(-90 194 197.9)">4x 6H7</text>
</g>
<text font-size="5.5" x="92.7" y="23">Ra 6.3</text>
<text font-size="4.4" x="90.7" y="110.8">5</text>
<g font-size="3.4">
<text x="163.5" y="15.4">Wymiar</text>
<text x="182.3" y="15.5">Odchyłka</text>
<text x="182.9" y="21.9">+0,012</text>
<text x="182.8" y="29.6">+0,018</text>
<text x="185.3" y="25.2">0</text>
<text x="185.2" y="32.9">0</text>
<text x="182.8" y="37.6">+0,021</text>
<text x="185.2" y="40.9">0</text>
<text x="23.3" y="270.3">Wykonał</text>
<text x="43.1" y="270.3">Maksymilian Trzopek</text>
<text x="121.5" y="270.2">Grupa IP-142</text>
<text x="144.6" y="270.2">Data:29.04.25 r.</text>
<text x="171.3" y="270.3">Rok akad. 24/25</text>
<text x="23.1" y="278.3">Podziałka</text>
<text x="43.1" y="278.5">Nazwa części</text>
<text x="121.3" y="277.3">Materiał</text>
<text x="156.3" y="277.2">L.szt.</text>
<text x="171.3" y="277.2">Nr rys.</text>
<text x="22.9" y="284.2">1:1</text>
<text x="43.1" y="284.3">Płyta silnikowa</text>
<text x="121.5" y="284.2">C45</text>
<text x="156.2" y="284.2">1</text>
<text x="171.5" y="284.2">ZNL-26-01-01</text>
</g>
</svg>
